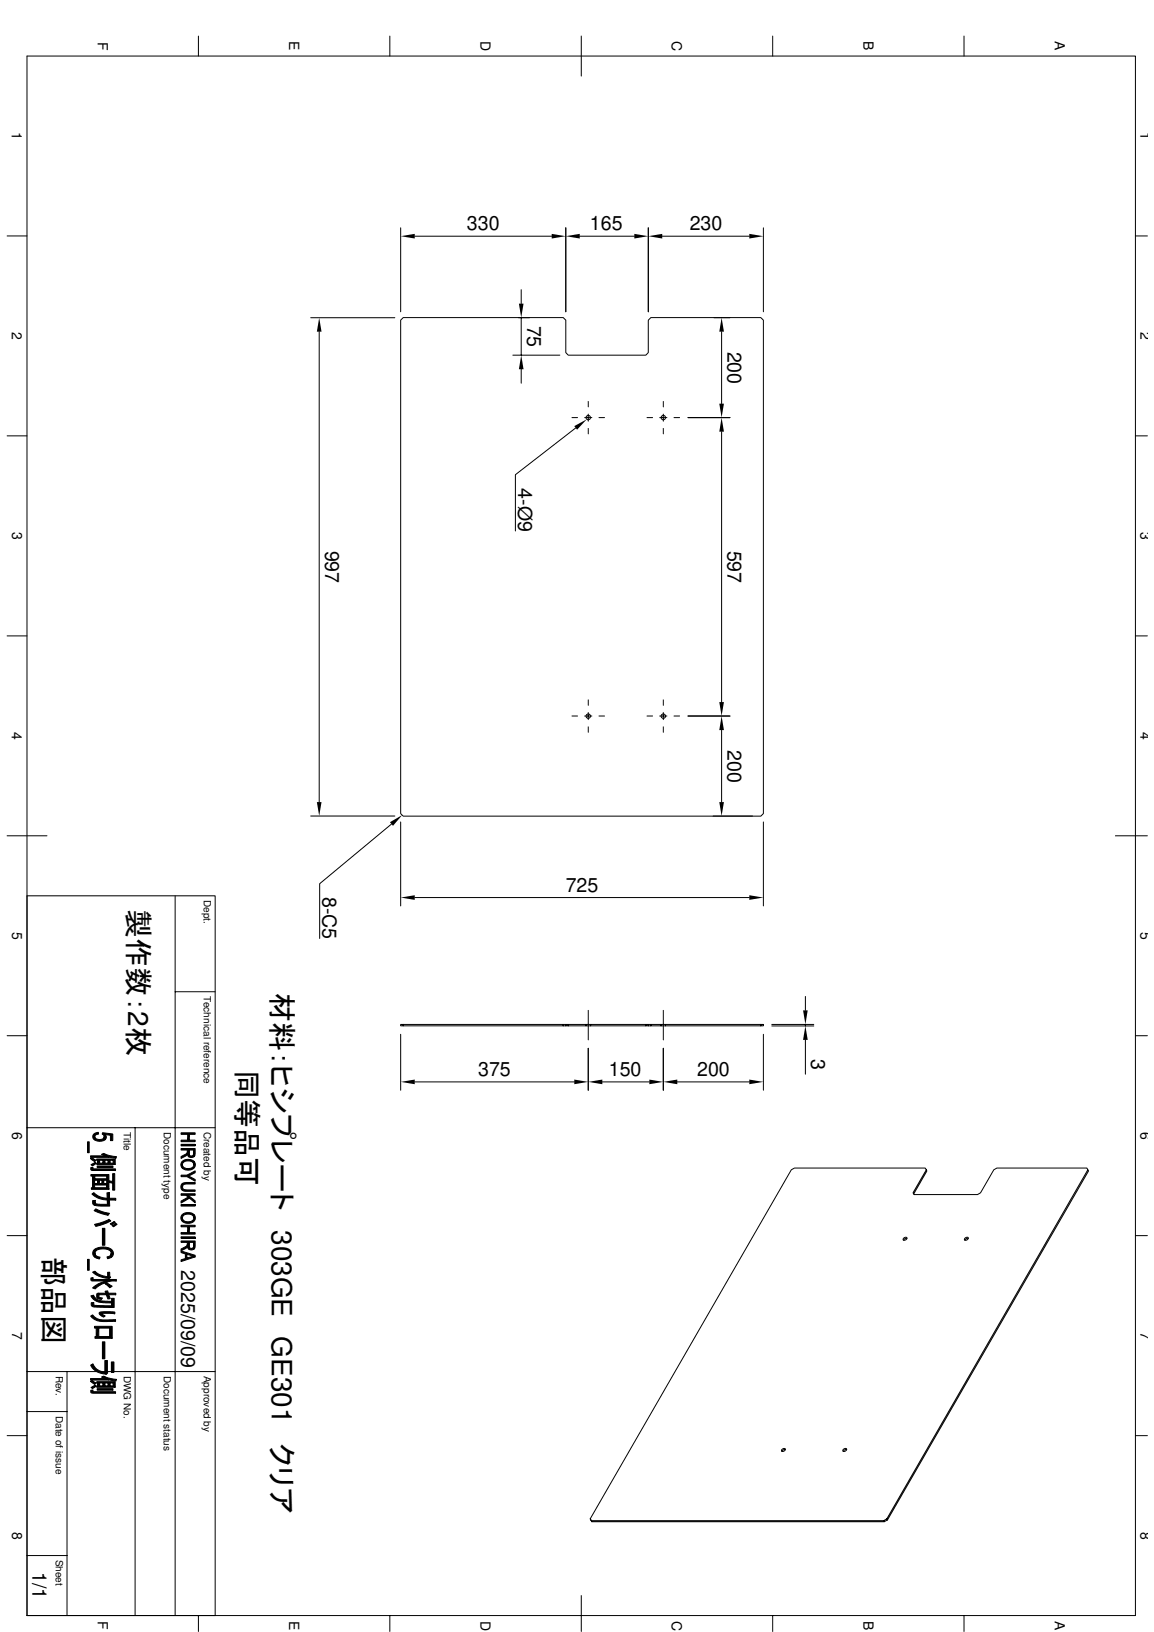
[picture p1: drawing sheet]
<svg xmlns="http://www.w3.org/2000/svg" width="210mm" height="297mm" viewBox="0 0 210 297" stroke-linecap="round" stroke-linejoin="round" font-family="sans-serif">
<g fill="none" stroke="#000" stroke-width=".18">
<path d="M4.9 10.2h201.6v283.8h-201.6zM36.1 6.6v3.6M70.9 6.6v3.6M105.7 6.6v7.2M140.5 6.6v3.6M175.3 6.6v3.6M1.3 42.9h3.6M56.5 57.8h15.3M72.9 58.3l.4-.5h29.1l.5 .5v5.9l.5 .4h14.1l.4-.4v-5.9l.5-.5h20l.5 .5v89.8l-.5 .4h-65.1l-.4-.4zM72.9 41.5v15.2M75.4 43h25M94.3 57.8h2"/>
<path d="M94.8 52.7v2.6M94.8 57.8v6.8M102.9 41.5v15.2M105.5 43h9.9M117.9 41.5v15.2M120.5 43h15.8M129.9 57.8h2.9M138.9 41.5v15.2M206.5 42.9h2.2M1.3 79.3h3.6M58.1 60.4v85.6M93.3 64.6h8.5"/>
<path d="M94.8 67.2v2.5M104 76h1.1M104.7 77.9l-11 8.5v10.2M106.3 76h1.4M107 73.1v1M107 75.4v1.3M107 78v1M108.9 76h1.1M117.7 76h1M120 76h1.3M120.6 73.1v1M120.6 75.4v1.3"/>
<path d="M120.6 78v1M122.6 76h1M125.1 76h7.7M131.3 60.4v13.1M131.3 78.6v49.2M206.5 79.3h2.2M1.3 115.7h3.6M206.5 115.7h2.2M104 130.3h1.1M106.3 130.3h1.4M107 127.4v1M107 129.7v1.3"/>
<path d="M107 132.3v1M108.9 130.3h1.1M117.7 130.3h1M120 130.3h1.3M120.6 127.4v1M120.6 129.7v1.3M120.6 132.3v1M122.6 130.3h1M125.1 130.3h7.7M131.3 132.9v13.1M1.3 152.1h7.3M56.5 148.5h15.3"/>
<path d="M71.2 150l-13.1 10.8v10M72.9 149.6v15.3M129.7 148.5h7.2M138.9 149.6v15.3M202.9 152.1h5.8M4.9 163h34.2v131M31.9 163v131M75.4 163.4h60.9M1.3 188.5h3.6M31.9 180.5h7.2M72.9 188.3v10.1M73.3 186.5h-.4v.2h.4v-.2h65.1"/>
<path d="M73.3 186.7h65.1v-.2h.5v.2h-.5M75.4 196.9h29.1M102.4 186.5v.2M102.9 186.5v.2M103.4 186.5v.2M106.6 186.5v.2M107 183.9v5.4M107 190.8v7.6M107.4 186.5v.2M109.6 196.9h8.5M117.5 186.5v.2M117.9 186.5v.2"/>
<path d="M118.4 186.5v.2M120.2 186.5v.2M120.6 183.9v5.4M120.6 190.8v7.6M121.1 186.5v.2M123.2 196.9h13.1M138.9 188.3v10.1M140.4 186.5h7.6M140.4 186.7h7.6M146.5 181.4v2.5M146.5 186.5v.2M146.5 189.3v6.2"/>
<path d="M206.5 188.5h2.2M4.9 205.3h34.2M15.9 207.8h.3v2h-.3zM16.4 210.9l.4-.2 .7 .5-.3 .2zM16.5 210.4h2.5l.1-.4 .8 .3 1.3 .2-.2 .4-1.1-.3-3.4 .1zM16.5 212.5l.4-.1 .1 .3h4v.3h-4.2l-.3-.1zM16.5 213.8h3.3v1.1l.7 .1v-1.4h.4v3h-.4v-1.3l-.7-.1v1.3a5.2 5.2 0 0 1-.4-2.4h-2.2v.7l-.4 1.4v-2.1h-.3zM16.6 212l.7-.5 .2 .3-.7 .4zM16.7 217.3l.4-.2 1.1 .7 1.3 .3v.3l-1.6-.3zM16.8 218.5h.6l-.1 .9-.4-.3zM17 206.5l.3-.3 .6-.1v.3l-.6 .3-.1 .8a.69 .69 0 0 1-.2-1zM17.2 214.1v.4h2.2v.3h-.5l-.4 .6v-.6h-.4l-.4 .6v-.6h-.5z"/>
<path d="M17.2 215.4h.5l.4-.6v.6h.4l.4-.6v.6h.5v.8v-.5h-2.2zM17.2 214.8v1.4h2.2v-.8l.4 1.1h-3.2v-.3h.2zM17.2 206.9a1.02 1.02 0 0 0 1.7 .1l.1 .5a1.74 1.74 0 0 1-1.8 0zM17.3 218.8v.1a1.79 1.79 0 0 0 1.4 .3h.8l.4-2.1 .1 2.4-2.7-.1zM17.6 210.9h3.4v1l-.4-.2v-.5h-.6l-.4 .5v-.5h-.5l-.4 .5v-.5h-.6l-.4 .5v-.5h-.1zM17.6 211.7h.1l.4-.5v.5h.6l.4-.5v.5h.5l.4-.5v.5h.6l.4 .2h-3.4zM17.7 212.2h2.9v.3h-2.9zM18.5 210.1l.4-.1h.2l-.1 .4zM18.6 206.2l1.9 .2v1.2h-.4v-1l-1-.1-.1 1-.1-.8-.3-.3zM19.1 206.5a.59 .59 0 0 1 0 1zM19.5 217.1h.4l-.4 2.1zM19.9 217.1v1h1.2l-.1 .4-1.1-.1z"/>
<path d="M24.6 205.3v88.7M32.9 207.5h1.2l.3-1v1h1.1v.3h-2.6zM32.9 206.2h2.6v.3h-1.1l-.3 1v-1h-1.2zM32.9 208.3h2.6v.3h-2.6zM32.9 210.5l1-.5 .2-.4v.5l-.1 .2-1.1 .5zM32.9 209h2.6l-.1 1.4-.1 .1-.1-1.2h-.8l-.1 1.2-.2-.4v-.8h-1.2zM32.9 213.9h1.1l1.5 .8v.3l-1.5-.8h-1.1zM32.9 218.6l1.3-.7 .3 .2-1.6 .9zM32.9 217.3h2.6v.3h-2.6zM32.9 219.2h2.6v.3h-2.6zM33.1 215.5l.1-.1v.6a.56 .56 0 0 0 .8 .6h1.5v.2h-1.5a.84 .84 0 0 1-1-.3 .84 .84 0 0 1 .1-1zM33.2 211.3l.7-.3 .7 .1 .7 .3-.1 .6a1.15 1.15 0 0 0-1.8-.4l-.2 .3v.7l-.3-.5v-.4z"/>
<path d="M33.2 212a1.16 1.16 0 0 0 2 .3l.1-.9 .2 .3v.6l-.4 .5-.5 .1h-.8l-.5-.2zM33.2 215.4l.7-.2h1.6v.3h-1.5a.58 .58 0 0 0-.8 .5zM33.8 217.6h.4l1.3 1v.3zM34 213.9l1.5-.8v.3l-1.2 .7zM34.4 209.3v.6a.42 .42 0 0 0 .4 .5 .42 .42 0 0 0 .4-.4l.1 .5-.4 .2-.5-.1zM166.2 217.3l2.4-4.2-.3-.5h-23.8l-.6 .3-36.5 63.5M168.5 212.9l-2.4 4.2 .2 .3h11.5l.6-.3 2.4-4.2 .5-.3h16.4l.3 .5-36.6 63.5M197.9 212.9l-36.6 63.5 .1 .2-.6 .4M1.3 224.9h3.6M15.9 229.2h.3v2h-.3zM16.5 239.5l.3-.2 .5 .5 .7 .3 .7 .1h2.3v.3h-2.9l-1-.4zM16.5 232.6l.4-.1 .1 .4h4.2v.3h-1l-.8 .2-.1 .4-.1-.6h-2.4l-.3-.2z"/>
<path d="M16.5 235.9l.5-.2 .4 .6 .7 .4 2.2 .2v.8v-.5l-2.3-.2-.9-.5zM16.6 237.1h.5v.4l.3 .1 2.9 .1v-1.4h.5v1.7l-2.7-.1a1.49 1.49 0 0 1-1.5-.4zM16.8 234.4l1.1-.7 1.3-.5v.5a.54 .54 0 0 0-.8 .1l-1.1 .8zM16.8 231.5l.5-.1 .9 .6 1.4 .4v-.8h.4v.8l.1 .1-.3 .2-1.2-.2-.9-.4zM17.1 227.5l1-.5 1.4 .1a1.02 1.02 0 0 1 1 .6 1.02 1.02 0 0 1-.3 1.2v-.8a1.33 1.33 0 0 0-1.7-.8 1.04 1.04 0 0 0-1.2 .8l-.1 .7a.91 .91 0 0 1-.1-1.3zM17.2 222.8l1.5-.4 1.1-.5 .4 .3-1.5 .7-1.1 .3h-.2zM17.3 228.1a.86 .86 0 0 0 .9 .7l-.1 .4-.9-.4zM17.4 220l1.2 .6 1.3 .2-.3 .4-1-.3-1.5-.6zM17.7 235.4h.2l.2 .7 .5 .1-.1 .3-.8-.3zM17.9 235.4h1.3l.1 .2-1.3 .1zM18.1 238.9l.8-.2 1.9 .1h.1v.3h-2.4v.4l-.4-.3zM18.5 239.1l.6 .4-.3 .2-.3-.2z"/>
<path d="M18.6 223.6h.5v3.1h-.5zM19.1 235l.5-.1 .4 1.5h-.4zM19.4 233.4l.5 .4v.5l-.6-.5zM19.5 228.8l.5-.3 .2-.4v.8l-.6 .2zM19.7 235.4h1.4v.2h-1.3zM19.9 233.8l.5 .3-.5 .3zM20 222.7l.7-.4 .3 .2-.7 .4zM20.4 223.1l.7-.4 .2 .1-.6 .5zM32.9 224.3h1.2l.3-1v1h1.1v.3h-2.6zM32.9 223h2.6v.3h-1.1l-.3 1v-1h-1.2zM32.9 225.1h2.6v.3h-2.6zM32.9 227.3l1-.5 .2-.4v.5l-.2 .3-1 .5z"/>
<path d="M32.9 225.9h2.6l-.1 1.3-.1 .2-.1-1.3h-.8v1.3l-.3-.4v-.9h-1.2zM32.9 227.7l2.6 .8v.3l-1.5-.5-.3 .8v-.9l-.8-.2zM32.9 229.3l.8-.2 .3-.8v.7l1.2-.4 .3 .2-2.6 .8zM33.1 221.1l.6-.4h1l.6 .3-.1 .7a1.15 1.15 0 0 0-1.8-.4l-.2 .3v.7l-.1-.1a.83 .83 0 0 1 0-1.1zM33.2 221.7l.1 .3 .2 .2 .9 .2a.77 .77 0 0 0 .8-.7l.1-.7 .2 .4v.6l-.4 .4-.7 .3-.6-.1-.5-.2zM34.4 226.1v.6a.42 .42 0 0 0 .4 .5 .42 .42 0 0 0 .4-.4l.1 .6-.4 .1-.5-.1zM164.3 225.4a.29 .29 0 0 1 .4-.3 .29 .29 0 0 1 .2 .5 .29 .29 0 0 1-.4 .2 .29 .29 0 0 1-.2-.4zM165 225.4h-.4l-.2 .3M175.5 225.4a.29 .29 0 0 1 .4-.3 .29 .29 0 0 1 .1 .5 .29 .29 0 0 1-.3 .2 .29 .29 0 0 1-.2-.4zM176.1 225.4h-.3l-.3 .3M206.5 224.9h2.2M4.9 256.9h7.3"/>
<path d="M4.9 249.6h34.2M12.2 249.6v44.4M16.4 251.4l.4-.2 .7 .5-.4 .3zM16.5 250.9h2.5l.1-.3 .8 .2 1.3 .3-.2 .3-1.1-.3-3.4 .1zM16.5 248.5l.4-.3 .7 1 .6 .4 .9 .1v-2.1h.4l.1 2.3-.3 .3-1.4-.4-.9-.5zM16.5 253h.4l.1 .3h4v.3h-4.2l-.3-.2zM16.6 252.5l.7-.4 .2 .2-.7 .4zM17.2 241.4h3.2v2.2l-.5-.3v-1.6h-1.9l-.5 1.6v-1.6h-.3zM17.6 251.5h3.4v1l-.4-.3v-.5h-.6l-.4 .5v-.5h-.5l-.4 .5v-.5h-.6l-.4 .5v-.5h-.1zM17.6 252.2h.1l.4-.5v.5h.6l.4-.5v.5h.5l.4-.5v.5h.6l.4 .3h-3.4zM17.7 252.8h2.9v.2h-2.9zM18 241.7v1.6h1.9l.5 .3h-3.1v-.3h.2z"/>
<path d="M18.5 250.6l.4-.1h.1v.4zM18.6 244.2h.5v3.1h-.5zM20.3 247.9h.4v1.9h-.4zM1.3 261.3h3.6M107.5 276.8l-.1-.4 .3 .6-.2-.2h53.2M142.2 263.8a.29 .29 0 0 1 .4-.2 .29 .29 0 0 1 .2 .4 .29 .29 0 0 1-.4 .2 .29 .29 0 0 1-.2-.4zM142.9 263.8l-.4 .1-.3 .3M153.4 263.8a.29 .29 0 0 1 .3-.2 .29 .29 0 0 1 .2 .4 .29 .29 0 0 1-.4 .2 .29 .29 0 0 1-.1-.4zM154 263.8l-.4 .1-.2 .3M161.3 276.4l-.6 .4 .1 .2h-53.1M206.5 261.3h2.2M4.9 283.1h7.3"/>
<path d="M36.1 294v2.9M70.9 294v2.9M105.7 290.4v6.5M140.5 294v2.9M175.3 294v2.9"/>
<circle cx="107" cy="76" r=".39"/>
<circle cx="120.7" cy="76" r=".39"/>
<circle cx="107" cy="130.3" r=".39"/>
<circle cx="120.7" cy="130.3" r=".39"/>
</g>
<g fill="#000">
<path d="M72.9 43l2.5-.4v.8zM94.4 55.3h.8l-.4 2.5zM100.4 42.6l2.5 .4-2.5 .4zM102.9 43l2.6-.4v.8zM115.4 42.6l2.5 .4-2.5 .4zM117.9 43l2.6-.4v.8zM136.3 42.6l2.6 .4-2.6 .4zM58.1 57.8l.4 2.6h-.9zM94.8 64.6l.4 2.6h-.8zM104.5 77.6l2.2-1.3-1.7 1.9zM131.3 57.8l.4 2.6h-.9zM130.8 73.5h.9l-.4 2.5z"/>
<path d="M131.3 76l.4 2.6h-.9zM130.8 127.8h.9l-.4 2.5zM131.3 130.3l.4 2.6h-.9zM57.6 146h.9l-.4 2.5zM70.9 149.6l2.3-1.2-1.7 1.9zM130.8 146h.9l-.4 2.5zM72.9 163.4l2.5-.5v.9zM136.3 162.9l2.6 .5-2.6 .4zM72.9 196.9l2.5-.4v.8zM104.5 196.5l2.5 .4-2.5 .4zM107 196.9l2.6-.4v.8zM118.1 196.5l2.5 .4-2.5 .4z"/>
<path d="M120.6 196.9l2.6-.4v.8zM136.3 196.5l2.6 .4-2.6 .4zM146.1 183.9h.8l-.4 2.6zM146.5 186.7l.4 2.6h-.8z"/>
<path d="M15.9 207.8h.3v2h-.3z" fill-rule="evenodd"/>
<path d="M16.8 218.5h.6l-.1 .9-.4-.3z" fill-rule="evenodd"/>
<path d="M16.4 210.9l.4-.2 .7 .5-.3 .2z" fill-rule="evenodd"/>
<path d="M16.6 212l.7-.5 .2 .3-.7 .4z" fill-rule="evenodd"/>
<path d="M17 206.5l.3-.3 .6-.1v.3l-.6 .3-.1 .8a.69 .69 0 0 1-.2-1z" fill-rule="evenodd"/>
<path d="M17.2 206.9a1.02 1.02 0 0 0 1.7 .1l.1 .5a1.74 1.74 0 0 1-1.8 0z" fill-rule="evenodd"/>
<path d="M18.5 210.1l.4-.1h.2l-.1 .4z" fill-rule="evenodd"/>
<path d="M19.1 206.5a.59 .59 0 0 1 0 1z" fill-rule="evenodd"/>
<path d="M17.2 214.1v.4h2.2v.3h-.5l-.4 .6v-.6h-.4l-.4 .6v-.6h-.5z" fill-rule="evenodd"/>
<path d="M17.2 215.4h.5l.4-.6v.6h.4l.4-.6v.6h.5v.8v-.5h-2.2z" fill-rule="evenodd"/>
<path d="M16.7 217.3l.4-.2 1.1 .7 1.3 .3v.3l-1.6-.3z" fill-rule="evenodd"/>
<path d="M17.2 214.8v1.4h2.2v-.8l.4 1.1h-3.2v-.3h.2z" fill-rule="evenodd"/>
<path d="M17.3 218.8v.1a1.79 1.79 0 0 0 1.4 .3h.8l.4-2.1 .1 2.4-2.7-.1z" fill-rule="evenodd"/>
<path d="M18.6 206.2l1.9 .2v1.2h-.4v-1l-1-.1-.1 1-.1-.8-.3-.3z" fill-rule="evenodd"/>
<path d="M17.7 212.2h2.9v.3h-2.9z" fill-rule="evenodd"/>
<path d="M16.5 213.8h3.3v1.1l.7 .1v-1.4h.4v3h-.4v-1.3l-.7-.1v1.3a5.2 5.2 0 0 1-.4-2.4h-2.2v.7l-.4 1.4v-2.1h-.3z" fill-rule="evenodd"/>
<path d="M17.6 210.9h3.4v1l-.4-.2v-.5h-.6l-.4 .5v-.5h-.5l-.4 .5v-.5h-.6l-.4 .5v-.5h-.1z" fill-rule="evenodd"/>
<path d="M17.6 211.7h.1l.4-.5v.5h.6l.4-.5v.5h.5l.4-.5v.5h.6l.4 .2h-3.4z" fill-rule="evenodd"/>
<path d="M16.5 212.5l.4-.1 .1 .3h4v.3h-4.2l-.3-.1z" fill-rule="evenodd"/>
<path d="M19.9 217.1v1h1.2l-.1 .4-1.1-.1z" fill-rule="evenodd"/>
<path d="M16.5 210.4h2.5l.1-.4 .8 .3 1.3 .2-.2 .4-1.1-.3-3.4 .1z" fill-rule="evenodd"/>
<path d="M32.9 210.5l1-.5 .2-.4v.5l-.1 .2-1.1 .5z" fill-rule="evenodd"/>
<path d="M32.9 218.6l1.3-.7 .3 .2-1.6 .9z" fill-rule="evenodd"/>
<path d="M34.4 209.3v.6a.42 .42 0 0 0 .4 .5 .42 .42 0 0 0 .4-.4l.1 .5-.4 .2-.5-.1z" fill-rule="evenodd"/>
<path d="M33.2 211.3l.7-.3 .7 .1 .7 .3-.1 .6a1.15 1.15 0 0 0-1.8-.4l-.2 .3v.7l-.3-.5v-.4z" fill-rule="evenodd"/>
<path d="M32.9 207.5h1.2l.3-1v1h1.1v.3h-2.6z" fill-rule="evenodd"/>
<path d="M32.9 206.2h2.6v.3h-1.1l-.3 1v-1h-1.2z" fill-rule="evenodd"/>
<path d="M32.9 209h2.6l-.1 1.4-.1 .1-.1-1.2h-.8l-.1 1.2-.2-.4v-.8h-1.2z" fill-rule="evenodd"/>
<path d="M34 213.9l1.5-.8v.3l-1.2 .7z" fill-rule="evenodd"/>
<path d="M32.9 213.9h1.1l1.5 .8v.3l-1.5-.8h-1.1z" fill-rule="evenodd"/>
<path d="M33.1 215.5l.1-.1v.6a.56 .56 0 0 0 .8 .6h1.5v.2h-1.5a.84 .84 0 0 1-1-.3 .84 .84 0 0 1 .1-1z" fill-rule="evenodd"/>
<path d="M33.2 215.4l.7-.2h1.6v.3h-1.5a.58 .58 0 0 0-.8 .5z" fill-rule="evenodd"/>
<path d="M33.8 217.6h.4l1.3 1v.3z" fill-rule="evenodd"/>
<path d="M32.9 217.3h2.6v.3h-2.6z" fill-rule="evenodd"/>
<path d="M33.2 212a1.16 1.16 0 0 0 2 .3l.1-.9 .2 .3v.6l-.4 .5-.5 .1h-.8l-.5-.2z" fill-rule="evenodd"/>
<path d="M15.9 229.2h.3v2h-.3z" fill-rule="evenodd"/>
<path d="M17.3 228.1a.86 .86 0 0 0 .9 .7l-.1 .4-.9-.4z" fill-rule="evenodd"/>
<path d="M17.7 235.4h.2l.2 .7 .5 .1-.1 .3-.8-.3z" fill-rule="evenodd"/>
<path d="M18.5 239.1l.6 .4-.3 .2-.3-.2z" fill-rule="evenodd"/>
<path d="M16.8 234.4l1.1-.7 1.3-.5v.5a.54 .54 0 0 0-.8 .1l-1.1 .8z" fill-rule="evenodd"/>
<path d="M17.9 235.4h1.3l.1 .2-1.3 .1z" fill-rule="evenodd"/>
<path d="M17.4 220l1.2 .6 1.3 .2-.3 .4-1-.3-1.5-.6z" fill-rule="evenodd"/>
<path d="M19.4 233.4l.5 .4v.5l-.6-.5z" fill-rule="evenodd"/>
<path d="M19.1 235l.5-.1 .4 1.5h-.4z" fill-rule="evenodd"/>
<path d="M16.8 231.5l.5-.1 .9 .6 1.4 .4v-.8h.4v.8l.1 .1-.3 .2-1.2-.2-.9-.4z" fill-rule="evenodd"/>
<path d="M17.2 222.8l1.5-.4 1.1-.5 .4 .3-1.5 .7-1.1 .3h-.2z" fill-rule="evenodd"/>
<path d="M19.5 228.8l.5-.3 .2-.4v.8l-.6 .2z" fill-rule="evenodd"/>
<path d="M16.5 235.9l.5-.2 .4 .6 .7 .4 2.2 .2v.8v-.5l-2.3-.2-.9-.5z" fill-rule="evenodd"/>
<path d="M19.9 233.8l.5 .3-.5 .3z" fill-rule="evenodd"/>
<path d="M17.1 227.5l1-.5 1.4 .1a1.02 1.02 0 0 1 1 .6 1.02 1.02 0 0 1-.3 1.2v-.8a1.33 1.33 0 0 0-1.7-.8 1.04 1.04 0 0 0-1.2 .8l-.1 .7a.91 .91 0 0 1-.1-1.3z" fill-rule="evenodd"/>
<path d="M16.6 237.1h.5v.4l.3 .1 2.9 .1v-1.4h.5v1.7l-2.7-.1a1.49 1.49 0 0 1-1.5-.4z" fill-rule="evenodd"/>
<path d="M18.1 238.9l.8-.2 1.9 .1h.1v.3h-2.4v.4l-.4-.3z" fill-rule="evenodd"/>
<path d="M20 222.7l.7-.4 .3 .2-.7 .4z" fill-rule="evenodd"/>
<path d="M19.7 235.4h1.4v.2h-1.3z" fill-rule="evenodd"/>
<path d="M16.5 232.6l.4-.1 .1 .4h4.2v.3h-1l-.8 .2-.1 .4-.1-.6h-2.4l-.3-.2z" fill-rule="evenodd"/>
<path d="M20.4 223.1l.7-.4 .2 .1-.6 .5z" fill-rule="evenodd"/>
<path d="M32.9 227.3l1-.5 .2-.4v.5l-.2 .3-1 .5z" fill-rule="evenodd"/>
<path d="M33.1 221.1l.6-.4h1l.6 .3-.1 .7a1.15 1.15 0 0 0-1.8-.4l-.2 .3v.7l-.1-.1a.83 .83 0 0 1 0-1.1z" fill-rule="evenodd"/>
<path d="M34.4 226.1v.6a.42 .42 0 0 0 .4 .5 .42 .42 0 0 0 .4-.4l.1 .6-.4 .1-.5-.1z" fill-rule="evenodd"/>
<path d="M32.9 224.3h1.2l.3-1v1h1.1v.3h-2.6z" fill-rule="evenodd"/>
<path d="M32.9 223h2.6v.3h-1.1l-.3 1v-1h-1.2z" fill-rule="evenodd"/>
<path d="M32.9 225.9h2.6l-.1 1.3-.1 .2-.1-1.3h-.8v1.3l-.3-.4v-.9h-1.2z" fill-rule="evenodd"/>
<path d="M32.9 227.7l2.6 .8v.3l-1.5-.5-.3 .8v-.9l-.8-.2z" fill-rule="evenodd"/>
<path d="M32.9 229.3l.8-.2 .3-.8v.7l1.2-.4 .3 .2-2.6 .8z" fill-rule="evenodd"/>
<path d="M33.2 221.7l.1 .3 .2 .2 .9 .2a.77 .77 0 0 0 .8-.7l.1-.7 .2 .4v.6l-.4 .4-.7 .3-.6-.1-.5-.2z" fill-rule="evenodd"/>
<path d="M16.4 251.4l.4-.2 .7 .5-.4 .3z" fill-rule="evenodd"/>
<path d="M16.6 252.5l.7-.4 .2 .2-.7 .4z" fill-rule="evenodd"/>
<path d="M18.5 250.6l.4-.1h.1v.4z" fill-rule="evenodd"/>
<path d="M16.5 248.5l.4-.3 .7 1 .6 .4 .9 .1v-2.1h.4l.1 2.3-.3 .3-1.4-.4-.9-.5z" fill-rule="evenodd"/>
<path d="M20.3 247.9h.4v1.9h-.4z" fill-rule="evenodd"/>
<path d="M17.2 241.4h3.2v2.2l-.5-.3v-1.6h-1.9l-.5 1.6v-1.6h-.3z" fill-rule="evenodd"/>
<path d="M18 241.7v1.6h1.9l.5 .3h-3.1v-.3h.2z" fill-rule="evenodd"/>
<path d="M17.7 252.8h2.9v.2h-2.9z" fill-rule="evenodd"/>
<path d="M17.6 251.5h3.4v1l-.4-.3v-.5h-.6l-.4 .5v-.5h-.5l-.4 .5v-.5h-.6l-.4 .5v-.5h-.1z" fill-rule="evenodd"/>
<path d="M17.6 252.2h.1l.4-.5v.5h.6l.4-.5v.5h.5l.4-.5v.5h.6l.4 .3h-3.4z" fill-rule="evenodd"/>
<path d="M16.5 239.5l.3-.2 .5 .5 .7 .3 .7 .1h2.3v.3h-2.9l-1-.4z" fill-rule="evenodd"/>
<path d="M16.5 253h.4l.1 .3h4v.3h-4.2l-.3-.2z" fill-rule="evenodd"/>
<path d="M16.5 250.9h2.5l.1-.3 .8 .2 1.3 .3-.2 .3-1.1-.3-3.4 .1z" fill-rule="evenodd"/>
</g>
<path d="M19.7 217.1v2.1" fill="none" stroke="#000" stroke-width=".42"/>
<path d="M18.8 223.6v3.1M18.8 244.2v3.1" fill="none" stroke="#000" stroke-width=".44"/>
<path d="M32.9 208.4h2.6M32.9 219.4h2.6M32.9 225.2h2.6" fill="none" stroke="#000" stroke-width=".28"/>
<g font-size="5.3">
<text x="23.3" y="165.5" transform="rotate(90 23.3 165.5)">製作数：2枚</text>
<text x="43.1" y="163" transform="rotate(90 43.1 163)">同等品可</text>
<text x="49.4" y="163" transform="rotate(90 49.4 163)">材料：ヒシプレート　303GE GE301　クリア</text>
<text x="7.9" y="228.8" transform="rotate(90 7.9 228.8)">部品図</text>
</g>
<g font-size="3.6">
<text x="84.9" y="41.9">330</text>
<text x="107.3" y="41.9">165</text>
<text x="125.5" y="41.9">230</text>
<text x="95.9" y="59.2" transform="rotate(90 95.9 59.2)">75</text>
<text x="132.3" y="64" transform="rotate(90 132.3 64)">200</text>
<text x="94.3" y="88.9" transform="rotate(90 94.3 88.9)">4-Ø9</text>
<text x="59.1" y="100.2" transform="rotate(90 59.1 100.2)">997</text>
<text x="132.3" y="100.2" transform="rotate(90 132.3 100.2)">597</text>
<text x="132.3" y="136.5" transform="rotate(90 132.3 136.5)">200</text>
<text x="58.7" y="163.2" transform="rotate(90 58.7 163.2)">8-C5</text>
<text x="102.9" y="162.3">725</text>
<text x="87" y="195.9">375</text>
<text x="110.7" y="195.9">150</text>
<text x="126.8" y="195.9">200</text>
<text x="147.6" y="192.7" transform="rotate(90 147.6 192.7)">3</text>
<text x="32.9" y="231.1" transform="rotate(90 32.9 231.1)">2025/09/09</text>
<text x="5.9" y="286.1" transform="rotate(90 5.9 286.1)">1/1</text>
</g>
<g font-size="2.5">
<text x="17.8" y="7.6" transform="rotate(90 17.8 7.6)">F</text>
<text x="52.6" y="7.5" transform="rotate(90 52.6 7.5)">E</text>
<text x="87.4" y="7.5" transform="rotate(90 87.4 7.5)">D</text>
<text x="122.2" y="7.5" transform="rotate(90 122.2 7.5)">C</text>
<text x="157" y="7.5" transform="rotate(90 157 7.5)">B</text>
<text x="191.9" y="7.5" transform="rotate(90 191.9 7.5)">A</text>
<text x="2.2" y="24" transform="rotate(90 2.2 24)">1</text>
<text x="207.4" y="24" transform="rotate(90 207.4 24)">1</text>
<text x="2.2" y="60.4" transform="rotate(90 2.2 60.4)">2</text>
<text x="207.4" y="60.4" transform="rotate(90 207.4 60.4)">2</text>
<text x="2.2" y="96.8" transform="rotate(90 2.2 96.8)">3</text>
<text x="207.5" y="96.8" transform="rotate(90 207.5 96.8)">3</text>
<text x="2.2" y="133.2" transform="rotate(90 2.2 133.2)">4</text>
<text x="207.4" y="133.2" transform="rotate(90 207.4 133.2)">4</text>
<text x="2.2" y="169.6" transform="rotate(90 2.2 169.6)">5</text>
<text x="207.5" y="169.6" transform="rotate(90 207.5 169.6)">5</text>
<text x="2.2" y="206" transform="rotate(90 2.2 206)">6</text>
<text x="207.5" y="206" transform="rotate(90 207.5 206)">6</text>
<text x="2.2" y="242.4" transform="rotate(90 2.2 242.4)">7</text>
<text x="207.5" y="242.4" transform="rotate(90 207.5 242.4)">7</text>
<text x="2.2" y="278.8" transform="rotate(90 2.2 278.8)">8</text>
<text x="207.5" y="278.8" transform="rotate(90 207.5 278.8)">8</text>
<text x="17.8" y="295.1" transform="rotate(90 17.8 295.1)">F</text>
<text x="52.6" y="295" transform="rotate(90 52.6 295)">E</text>
<text x="87.4" y="295" transform="rotate(90 87.4 295)">D</text>
<text x="122.2" y="295" transform="rotate(90 122.2 295)">C</text>
<text x="157" y="295" transform="rotate(90 157 295)">B</text>
<text x="191.9" y="295" transform="rotate(90 191.9 295)">A</text>
</g>
<g font-size="1.8">
<text x="37.1" y="163.8" transform="rotate(90 37.1 163.8)">Dept.</text>
<text x="37.1" y="181.2" transform="rotate(90 37.1 181.2)">Technical reference</text>
<text x="22.5" y="206" transform="rotate(90 22.5 206)">Title</text>
<text x="29.8" y="206" transform="rotate(90 29.8 206)">Document type</text>
<text x="37.1" y="206" transform="rotate(90 37.1 206)">Created by</text>
<text x="10.2" y="250.4" transform="rotate(90 10.2 250.4)">Rev.</text>
<text x="22.5" y="250.4" transform="rotate(90 22.5 250.4)">DWG No.</text>
<text x="29.8" y="250.4" transform="rotate(90 29.8 250.4)">Document status</text>
<text x="37.1" y="250.4" transform="rotate(90 37.1 250.4)">Approved by</text>
<text x="10.2" y="257.7" transform="rotate(90 10.2 257.7)">Date of issue</text>
<text x="10.2" y="283.9" transform="rotate(90 10.2 283.9)">Sheet</text>
</g>
</svg>
